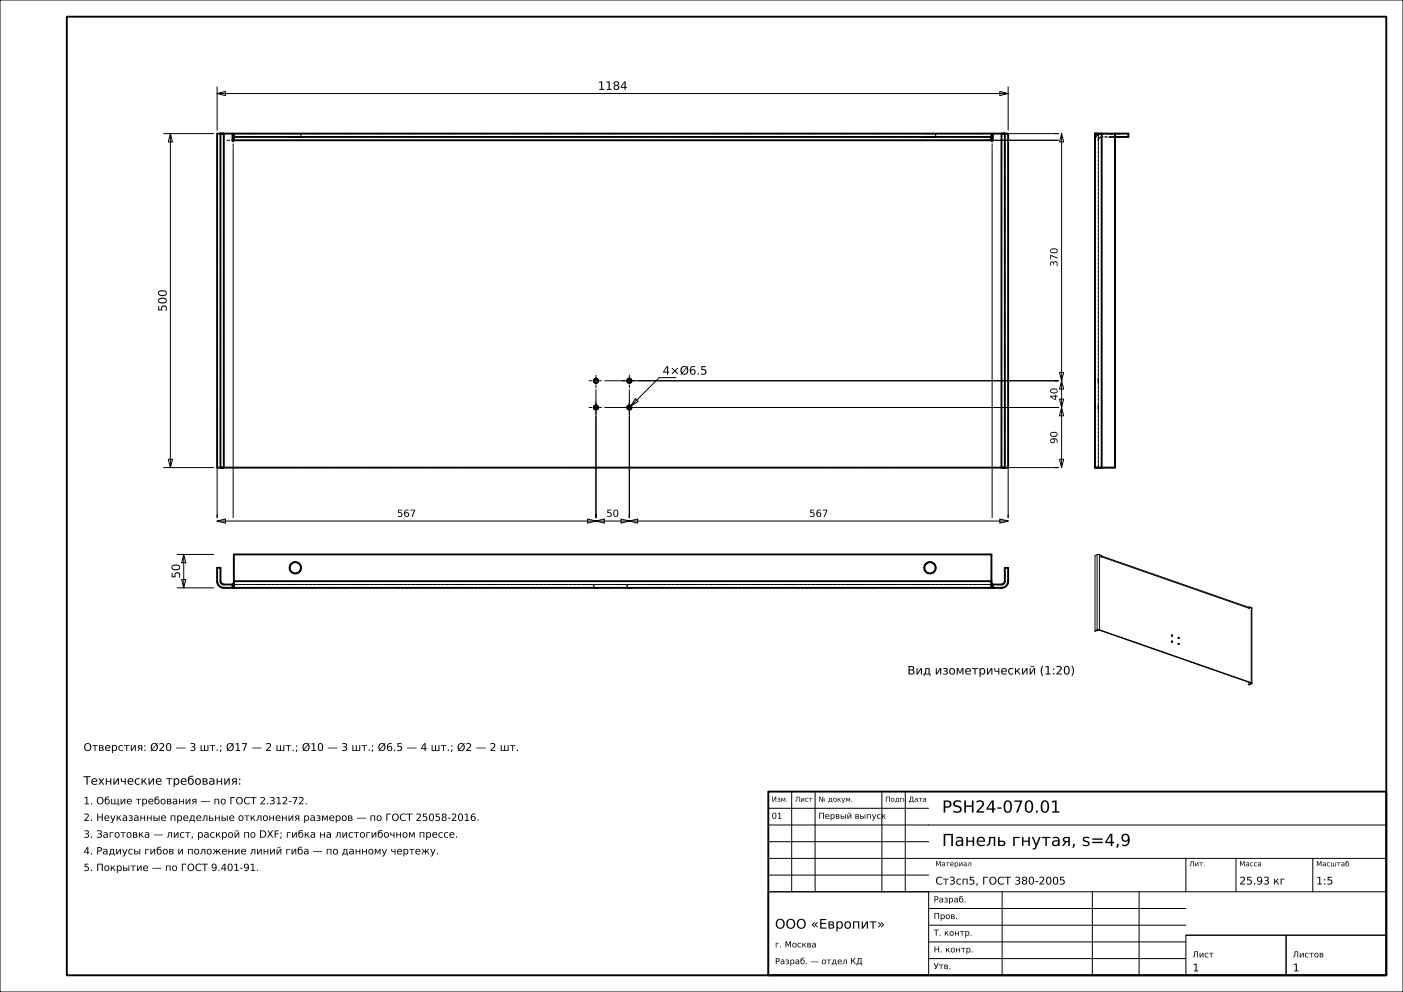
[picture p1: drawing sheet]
<svg xmlns="http://www.w3.org/2000/svg" width="420mm" height="297mm" viewBox="0 0 420 297" stroke-linecap="round" stroke-linejoin="round" font-family="sans-serif">
<g fill="none" stroke="#000" stroke-width=".3">
<path d="M0 0h420v297h-420zM49 40h15M51 40l.6 2.5h-1.2zM51 40v100M65 28l2.5-.6v1.2zM65 26v13M65 28h236.8M299.3 27.4l2.5 .6-2.5 .6zM301.8 26v13M301.8 40h15M317.8 40l.6 2.5h-1.2zM317.8 40v100"/>
<path d="M69.8 44.2v110.8M72 42h244.8M297 44.2v110.8M178.4 116.7v38.3M181 114h135.8M188.4 116.7v38.3M190.2 119.3l.9 .9-2.2 1.3zM202.3 113.1h-5l-8.4 8.4M317.2 119.5h1.2l-.6 2.5zM317.2 111.5h1.2l-.6 2.5zM317.8 114l.6 2.5h-1.2zM50.4 137.5h1.2l-.6 2.5z"/>
<path d="M181 122h135.8M317.2 137.5h1.2l-.6 2.5zM317.8 122l.6 2.5h-1.2zM49 140h15M65 156l2.5-.6v1.2zM65 140v15M65 156h236.8M175.9 155.4l2.5 .6-2.5 .6zM178.4 156l2.5-.6v1.2zM185.9 155.4l2.5 .6-2.5 .6zM188.4 156l2.5-.6v1.2zM299.3 155.4l2.5 .6-2.5 .6z"/>
<path d="M316.8 140h-15v15M53 176h11M53 166h11M54.4 173.5h1.2l-.6 2.5zM55 166l.6 2.5h-1.2zM55 166v10M328.4 166.1l-.6 .3v22.5M328.4 166.1v22.5M329.1 166l.5 .2v.5M329.1 166l-.7 .1M329.1 166v22.5M329.6 166.7h.1"/>
<path d="M329.7 166.7h.1M329.7 166.5l44.2 15.4M329.7 166.5v.1M329.7 166.6v.1M329.7 166.7l44.3 15.4M327.8 188.9l1.2-.3 45.4 15.9M328.4 188.6l-.6 .3M329.1 188.5l45.5 15.9M329.1 188.5l-.7 .1M350.7 192l.1 .1M350.7 190.2l.1 .1M350.8 192.1h.1"/>
<path d="M350.8 190.3v.1M350.8 192h-.1M350.8 190.2h-.1M350.8 192.1v.1M350.8 191.9h.1M350.8 191.9v.1M350.8 190.1h.1M350.8 190.1v.1M350.8 192.2h.1M350.8 190.4h.1M350.9 192.2h.1M350.9 190.4h.1"/>
<path d="M350.9 191.9v.1M350.9 190.1v.1M350.9 192l.1 .1M350.9 190.2l.1 .1M351 192.1h.1M351 190.3h.1M351 192.1l-.1 .1M351 190.3v.1M352.7 192.7v.1M352.7 190.9v.1M352.7 192.7h.1M352.7 190.9h.1"/>
<path d="M352.7 192.8h.1M352.7 191h.1M352.7 192.8l.1 .1M352.7 191l.1 .1M352.7 192.7l.1 .1M352.7 190.9l.1 .1M352.7 192.6h.1M352.7 192.6v.1M352.7 190.8h.1M352.7 190.8v.1M352.8 192.9h.1M352.8 191.1h.1"/>
<path d="M352.8 192.6l.1 .1M352.8 190.8l.1 .1M352.9 192.7v.1M352.9 190.9v.1M352.9 192.8h.1M352.9 191h.1M353 192.8l-.1 .1M353 191l-.1 .1M373.9 181.9l.1 .2M374 182.1v.1M374 182.2h.1M374.1 182.2h-.1"/>
<path d="M374.1 181.7l-.2 .2M374.1 181.7v.5M374.1 181.7l.5 .2M374.6 181.9l.2 .2v22.5M374.6 181.9v22.5M373.8 204.3v.7M374.4 204.5h.1M374.5 204.6l-.7 .4M374.5 204.5v.1M374.5 204.5h.1M374.5 204.6h.1M374.6 204.4l.2 .2"/>
<path d="M374.7 204.6l-.9 .4M374.8 204.6h-.1M374.8 204.6h.1M237 237v30M244 237v30M264 237v30M271 237v30M230 257h185M230 252h48M230 247h185M230 242h48M355 257v10"/>
<path d="M370 257v10M393 257v10M230 267h48v25h-48zM230 267h185M230 262h48M278 277h77M278 272h77M300 267v25M327 267v25M341 267v25M278 287h77M278 282h77"/>
<path d="M355 280h30v12h-30zM355 280h60M385 280h30v12h-30z"/>
</g>
<g fill="none" stroke="#000" stroke-width=".56">
<path d="M20 5h395v287h-395zM66 40v100M67 40v100M299.8 40v100M300.8 40v100M329.8 40v100M333.8 40v100h-6v-100h10v1h-4M70 42v-2h226.8v2M70 41h226.8M70 42l-.2 .2-.2-.2v-2h-4.6v100h236.8v-100h-4.6v2l-.2 .2-.2-.2M70 42h226.8M69.6 175v1"/>
<path d="M70 176v-10h226.8v10M70 175h-3l-.8-.4-.2-.6v-4h-1l.1 4.4 .7 1.2 1.2 .4h232.8l1.2-.4 .7-1.2 .1-4.4h-1v4l-.2 .6-.8 .4h-3M70 174h226.8M297.2 175v1M230 237h185v55h-185z"/>
<circle cx="178.4" cy="114" r=".65"/>
<circle cx="188.4" cy="114" r=".65"/>
<circle cx="178.4" cy="122" r=".65"/>
<circle cx="188.4" cy="122" r=".65"/>
<circle cx="88.4" cy="170" r="1.7"/>
<circle cx="278.4" cy="170" r="1.7"/>
</g>
<g fill="none" stroke="#000" stroke-width=".3" stroke-dasharray=".7 .5" stroke-linecap="butt">
<path d="M65 40h1M65 40h.1M65.1 40h.1M65.2 40h.1M65.3 40h.1M65.4 40h.2M65.6 40h.2M65.8 40h.1M65.9 40h.2M66 40v100M66.1 40h.2M66.3 40h.3"/>
<path d="M66.6 40h.2M66.8 40h.2M67 40h2.6M70 40h226.8M86.7 40h.2M86.9 40h-.2M86.9 40h.2M87.1 40h-.2M87.1 40h.2M87.3 40h-.2M87.3 40h.4M87.7 40h-.4"/>
<path d="M87.7 40h.3M88 40h-.3M88 40h.4M88.4 40h-.4M88.4 40h.4M88.8 40h-.4M88.8 40h.3M89.1 40h-.3M89.1 40h.4M89.5 40h-.4M89.5 40h.2M89.7 40h-.2"/>
<path d="M89.7 40h.2M89.9 40h-.2M89.9 40h.2M90.1 40h-.2M90.1 40v1M276.7 40h.2M276.9 40h-.2M276.9 40h.2M277.1 40h-.2M277.1 40h.2M277.3 40h-.2M277.3 40h.4"/>
<path d="M277.7 40h-.4M277.7 40h.3M278 40h-.3M278 40h.4M278.4 40h-.4M278.4 40h.4M278.8 40h-.4M278.8 40h.3M279.1 40h-.3M279.1 40h.4M279.5 40h-.4M279.5 40h.2"/>
<path d="M279.7 40h-.2M279.7 40h.2M279.9 40h-.2M279.9 40h.2M280.1 40h-.2M280.1 40v1M296.8 40v1M297.2 40v2M297.2 40h2.6M299.8 40h.2M300 40h.2M300.2 40h.3"/>
<path d="M300.5 40h.2M300.7 40h.2M300.8 40h1M300.9 40h.1M301 40h.2M301.2 40h.2M301.4 40h.1M301.5 40h.1M301.6 40h.1M301.7 40h.1M301.8 40v100M327.8 40v2"/>
<path d="M327.8 40h1M327.8 40h.1M327.9 40h.1M328 40h.1M328.1 40h.1M328.2 40h.2M328.4 40h.2M328.6 40h.1M328.7 40h.2M328.8 40h-1M328.8 40v100M328.8 40v2"/>
<path d="M328.8 40h.1M328.9 40h.1M328.9 40h.2M329 40h.1M329.1 40h.1M329.1 40h.3M329.2 40h.1M329.3 40h.1M329.4 40h.2M329.4 40h.1M329.5 40h.1M329.6 40h.2"/>
<path d="M329.6 40h.1M329.7 40h.1M329.8 40l-.4 .1M329.8 40h4M332.1 40h.2M332.2 40h-.1M332.3 40h-.1M332.3 40h.2M332.4 40h-.1M332.5 40h-.1M332.5 40h.2M332.6 40h-.1"/>
<path d="M332.7 40h-.1M332.7 40h.4M332.9 40h-.2M333.1 40h-.2M333.1 40h.3M333.2 40h-.1M333.4 40h-.2M333.4 40h.4M333.6 40h-.2M333.8 40h-.2M333.8 40h.4M333.8 40v100"/>
<path d="M334 40h-.2M334.2 40h.3M334.2 40h-.2M334.4 40h-.2M334.5 40h.4M334.5 40h-.1M334.7 40h-.2M334.9 40h.2M334.9 40h-.2M335 40h-.1M335.1 40h.2M335.1 40h-.1"/>
<path d="M335.2 40h-.1M335.3 40h.2M335.3 40h-.1M335.4 40h-.1M335.5 40h-.1M337.8 40h-8M69.6 42v-2M69.7 42.1l-.1-.1M69.8 42.2l-.1-.1M69.9 42.1l-.1 .1M70 42v-.2M70 41.8v-.2"/>
<path d="M70 41.6v-.3M70 41.3v-.2M70 41.1v-.2M70 40.9v-.1M70 40.8v-.2M70 40.6v-.2M70 40.4v-.1M70 40.3v-.1M70 40.2v-.1M70 40.1v-.1M70 41v-1M70 42l-.1 .1"/>
<path d="M86.7 41h.2M86.9 41h-.2M86.9 41h.2M87.1 41h-.2M87.1 41h.2M87.3 41h-.2M87.3 41h.4M87.7 41h-.4M87.7 41h.3M88 41h-.3M88 41h.4M88.4 41h-.4"/>
<path d="M88.4 41h.4M88.8 41h-.4M88.8 41h.3M89.1 41h-.3M89.1 41h.4M89.5 41h-.4M89.5 41h.2M89.7 41h-.2M89.7 41h.2M89.9 41h-.2M89.9 41h.2M90.1 41h-.2"/>
<path d="M276.7 41h.2M276.9 41h-.2M276.9 41h.2M277.1 41h-.2M277.1 41h.2M277.3 41h-.2M277.3 41h.4M277.7 41h-.4M277.7 41h.3M278 41h-.3M278 41h.4M278.4 41h-.4"/>
<path d="M278.4 41h.4M278.8 41h-.4M278.8 41h.3M279.1 41h-.3M279.1 41h.4M279.5 41h-.4M279.5 41h.2M279.7 41h-.2M279.7 41h.2M279.9 41h-.2M279.9 41h.2M280.1 41h-.2"/>
<path d="M296.8 40v.1M296.8 40.1v.1M296.8 40.2v.1M296.8 40.3v.1M296.8 40.4v.2M296.8 40.6v.2M296.8 40.8v.1M296.8 40.9v.2M296.8 41.1v.2M296.8 41.3v.3M296.8 41.6v.2M296.8 41.8v.2"/>
<path d="M296.8 41h-226.8M296.9 42.1l-.1-.1M297 42.2l-.1-.1M297.1 42.1l-.1 .1M297.2 42l-.1 .1M327.8 42l.1-.4M327.8 42v.1M327.8 42.1v.1M327.8 42.2v-.1M327.8 42.1v-.1M327.8 42v-2M327.9 41.6l.1-.5"/>
<path d="M327.9 41.6l-.1 .4M328 41.1l.2-.3M328 41.1l-.1 .5M328.2 40.8l.4-.4M328.2 40.8l-.2 .3M328.6 40.4l.3-.2M328.6 40.4l-.4 .4M328.8 42v-2M328.8 42v.1M328.8 42.1v.1M328.8 42.2v-.1M328.8 42.1v-.1"/>
<path d="M328.8 41.7v.3M328.9 40.2l.5-.1M328.9 40.2l-.3 .2M329 41.4l-.2 .3M329.2 41.2l-.2 .2M329.4 40.1l.4-.1M329.4 40.1l-.5 .1M329.5 41l-.3 .2M329.8 41h-.3M332.1 41h.1M332.2 41h.1M332.3 41h-.2"/>
<path d="M332.3 41h.1M332.4 41h.1M332.5 41h-.2M332.5 41h.1M332.6 41h.1M332.7 41h-.2M332.7 41h.2M332.9 41h.2M333.1 41h-.4M333.1 41h.1M333.2 41h.2M333.4 41h-.3"/>
<path d="M333.4 41h.2M333.6 41h.2M333.8 41h.2M333.8 41h-.4M333.8 41h-4M334 41h.2M334.2 41h.2M334.2 41h-.4M334.4 41h.1M334.5 41h.2M334.5 41h-.3M334.7 41h.2"/>
<path d="M334.9 41h.1M334.9 41h-.4M335 41h.1M335.1 41h.1M335.1 41h-.2M335.2 41h.1M335.3 41h.1M335.3 41h-.2M335.4 41h.1M335.5 41h-.2M337.8 41h-8M337.8 41v-1"/>
<path d="M177.8 114.1v-.2M177.8 113.9l.1-.3M177.9 114.4l-.1-.3M177.9 113.6l.2-.2M178.1 114.6l-.2-.2M178.1 113.4h.2M178.3 114.6h-.2M178.3 113.4h.3M178.6 114.6h-.3M178.6 113.4l.2 .1M178.8 114.5l-.2 .1M178.8 113.5l.2 .2"/>
<path d="M179 114.3l-.2 .2M179 113.7v.3M179 114v.3M187.8 114.1v-.2M187.8 113.9l.1-.3M187.9 114.4l-.1-.3M187.9 113.6l.2-.2M188.1 114.6l-.2-.2M188.1 113.4h.2M188.3 114.6h-.2M188.3 113.4h.3M188.6 114.6h-.3"/>
<path d="M188.6 113.4l.2 .1M188.8 114.5l-.2 .1M188.8 113.5l.2 .2M189 114.3l-.2 .2M189 113.7l.1 .3M189.1 114l-.1 .3M327.8 114v.1M327.8 114.1v.1M327.8 114.2v.1M327.8 114.3v.1M327.8 114.4v.1M327.8 114.5v.1"/>
<path d="M327.8 114.6v.1M327.8 114.7v-.1M327.8 114.6v-.1M327.8 114.5v-.1M327.8 114.4v-.1M327.8 114.3v-.2M327.8 114.1v-.1M327.8 114v-.1M327.8 113.9v-.2M327.8 113.7v-.1M327.8 113.6v-.1M327.8 113.5v-.1"/>
<path d="M327.8 113.4v-.1M327.8 113.3v.1M327.8 113.4v.1M327.8 113.5v.1M327.8 113.6v.1M327.8 113.7v.1M327.8 113.8v.1M327.8 113.9v.1M328.8 114v-.1M328.8 113.9v-.1M328.8 113.8v-.1M328.8 113.7v-.1"/>
<path d="M328.8 113.6v-.1M328.8 113.5v-.1M328.8 113.4v-.1M328.8 113.3v.1M328.8 113.4v.1M328.8 113.5v.1M328.8 113.6v.1M328.8 113.7v.2M328.8 113.9v.1M328.8 114v.1M328.8 114.1v.2M328.8 114.3v.1"/>
<path d="M328.8 114.4v.1M328.8 114.5v.1M328.8 114.6v.1M328.8 114.7v-.1M328.8 114.6v-.1M328.8 114.5v-.1M328.8 114.4v-.1M328.8 114.3v-.1M328.8 114.2v-.1M328.8 114.1v-.1M177.8 122.1v-.2M177.8 121.9l.1-.3"/>
<path d="M177.9 122.4l-.1-.3M177.9 121.6l.2-.2M178.1 122.6l-.2-.2M178.1 121.4h.2M178.3 122.6h-.2M178.3 121.4h.3M178.6 122.6h-.3M178.6 121.4l.2 .1M178.8 122.5l-.2 .1M178.8 121.5l.2 .2M179 122.3l-.2 .2M179 121.7v.3"/>
<path d="M179 122v.3M187.8 122.1v-.2M187.8 121.9l.1-.3M187.9 122.4l-.1-.3M187.9 121.6l.2-.2M188.1 122.6l-.2-.2M188.1 121.4h.2M188.3 122.6h-.2M188.3 121.4h.3M188.6 122.6h-.3M188.6 121.4l.2 .1M188.8 122.5l-.2 .1"/>
<path d="M188.8 121.5l.2 .2M189 122.3l-.2 .2M189 121.7l.1 .3M189.1 122l-.1 .3M327.8 122v.1M327.8 122.1v.1M327.8 122.2v.1M327.8 122.3v.1M327.8 122.4v.1M327.8 122.5v.1M327.8 122.6v.1M327.8 122.7v-.1"/>
<path d="M327.8 122.6v-.1M327.8 122.5v-.1M327.8 122.4v-.1M327.8 122.3v-.2M327.8 122.1v-.1M327.8 122v-.1M327.8 121.9v-.2M327.8 121.7v-.1M327.8 121.6v-.1M327.8 121.5v-.1M327.8 121.4v.1M327.8 121.5v.1"/>
<path d="M327.8 121.6v.1M327.8 121.7v.1M327.8 121.8v.1M327.8 121.9v.1M328.8 122v-.1M328.8 121.9v-.1M328.8 121.8v-.1M328.8 121.7v-.1M328.8 121.6v-.1M328.8 121.5v-.1M328.8 121.4v.1M328.8 121.5v.1"/>
<path d="M328.8 121.6v.1M328.8 121.7v.2M328.8 121.9v.1M328.8 122v.1M328.8 122.1v.2M328.8 122.3v.1M328.8 122.4v.1M328.8 122.5v.1M328.8 122.6v.1M328.8 122.7v-.1M328.8 122.6v-.1M328.8 122.5v-.1"/>
<path d="M328.8 122.4v-.1M328.8 122.3v-.1M328.8 122.2v-.1M328.8 122.1v-.1M65 140v-100M65.1 140h-.1M65.2 140h-.1M65.3 140h-.1M65.4 140h-.1M65.6 140h-.2M65.8 140h-.2M65.9 140h-.1"/>
<path d="M66 140h-1M66.1 140h-.2M66.3 140h-.2M66.6 140h-.3M66.8 140h-.2M67 140h-.2M299.8 140h-232.8M300 140h-.2M300.2 140h-.2M300.5 140h-.3M300.7 140h-.2M300.8 140v-100"/>
<path d="M300.9 140h-.2M301 140h-.1M301.2 140h-.2M301.4 140h-.2M301.5 140h-.1M301.6 140h-.1M301.7 140h-.1M301.8 140h-.1M301.8 140h-1M327.8 140v-100M327.8 140h1M327.9 140h-.1"/>
<path d="M328 140h-.1M328.1 140h-.1M328.2 140h-.1M328.4 140h-.2M328.6 140h-.2M328.7 140h-.1M328.8 140v-100M328.8 140h-1M328.8 140h.1M328.9 140h.1M328.9 140h-.2M329 140h.1"/>
<path d="M329.1 140h.1M329.1 140h-.2M329.2 140h.1M329.3 140h.1M329.4 140h-.3M329.4 140h.1M329.5 140h.1M329.6 140h-.2M329.6 140h.1M329.7 140h.1M329.8 140h4M329.8 140h-.2"/>
<path d="M333.8 140v-100M333.8 140h-4M65 174l.1 .4M65 170v4M65.1 174.4l.1 .5M65.2 174.9l.2 .3M65.4 175.2l.4 .4M65.8 175.6l.3 .2M66 174v-4M66 170h-1M66 174.3v-.3M66.1 175.8l.5 .1"/>
<path d="M66.2 174.6l-.2-.3M66.4 174.8l-.2-.2M66.6 175.9l.4 .1M66.7 175l-.3-.2M67 176h232.8M67 175h-.3M69.6 175v1M70 166v8M70 175v1M70 174v.1M70 174.1v.1M70 174.2v.1"/>
<path d="M70 174.3v.1M70 174.4v.1M70 174.5v.1M70 174.6v.1M70 174.7v.1M70 174.8v.1M70 174.9v.1M86.7 170l.1-.5M86.8 169.5l.1-.4M86.8 170.5l-.1-.5M86.9 169.1l.3-.3M86.9 170.9l-.1-.4"/>
<path d="M87.2 168.8l.4-.3M87.2 171.2l-.3-.3M87.6 168.5l.5-.2M87.6 171.5l-.4-.3M88.1 168.3h.4M88.1 171.7l-.5-.2M88.5 168.3l.5 .1M88.5 171.7h-.4M89 168.4l.4 .2M89 171.6l-.5 .1M89.4 168.6l.3 .3M89.4 171.4l-.4 .2"/>
<path d="M89.7 168.9l.3 .4M89.7 171.1l-.3 .3M90 169.3l.1 .5M90 170.7l-.3 .4M90.1 169.8v.4M90.1 170.2l-.1 .5M177.8 175v1M177.8 176h.1M177.8 175h.1M177.9 176h.1M177.9 176h-.1M177.9 175h.1"/>
<path d="M177.9 175h-.1M178 176h.1M178 176h-.1M178 175h.1M178 175h-.1M178.1 176h.2M178.1 176h-.1M178.1 175h.2M178.1 175h-.1M178.3 176h.1M178.3 176h-.2M178.3 175h.1"/>
<path d="M178.3 175h-.2M178.4 176h.1M178.4 176h-.1M178.4 175h.1M178.4 175h-.1M178.5 176h.2M178.5 176h-.1M178.5 175h.2M178.5 175h-.1M178.7 176h.1M178.7 176h-.2M178.7 175h.1"/>
<path d="M178.7 175h-.2M178.8 176h.1M178.8 176h-.1M178.8 175h.1M178.8 175h-.1M178.9 176h.1M178.9 176h-.1M178.9 175h.1M178.9 175h-.1M179 176h-.1M179 175h-.1M187.7 175v1"/>
<path d="M187.7 176h.1M187.7 175h.1M187.8 176h-.1M187.8 175h-.1M187.8 176h.1M187.8 175h.1M187.9 176h.1M187.9 176h-.1M187.9 175h.1M187.9 175h-.1M188 176h.1M188 176h-.1"/>
<path d="M188 175h.1M188 175h-.1M188.1 176h.2M188.1 176h-.1M188.1 175h.2M188.1 175h-.1M188.3 176h.1M188.3 176h-.2M188.3 175h.1M188.3 175h-.2M188.4 176h.1M188.4 176h-.1"/>
<path d="M188.4 175h.1M188.4 175h-.1M188.5 176h.2M188.5 176h-.1M188.5 175h.2M188.5 175h-.1M188.7 176h.1M188.7 176h-.2M188.7 175h.1M188.7 175h-.2M188.8 176h.1M188.8 176h-.1"/>
<path d="M188.8 175h.1M188.8 175h-.1M188.9 176h.1M188.9 176h-.1M188.9 175h.1M188.9 175h-.1M189 176h-.1M189 175h-.1M189 176h.1M189 175h.1M189.1 176h-.1M189.1 175h-.1"/>
<path d="M276.7 170l.1-.5M276.8 169.5l.1-.4M276.8 170.5l-.1-.5M276.9 169.1l.3-.3M276.9 170.9l-.1-.4M277.2 168.8l.4-.3M277.2 171.2l-.3-.3M277.6 168.5l.5-.2M277.6 171.5l-.4-.3M278.1 168.3h.4M278.1 171.7l-.5-.2M278.5 168.3l.5 .1"/>
<path d="M278.5 171.7h-.4M279 168.4l.4 .2M279 171.6l-.5 .1M279.4 168.6l.3 .3M279.4 171.4l-.4 .2M279.7 168.9l.3 .4M279.7 171.1l-.3 .3M280 169.3l.1 .5M280 170.7l-.3 .4M280.1 169.8v.4M280.1 170.2l-.1 .5M296.8 166v8"/>
<path d="M296.8 166h-226.8M296.8 174v.1M296.8 174.1v.1M296.8 174.2v.1M296.8 174.3v.1M296.8 174.4v.1M296.8 174.5v.1M296.8 174.6v.1M296.8 174.7v.1M296.8 174.8v.1M296.8 174.9v.1M296.8 175v1"/>
<path d="M296.8 175h-226.8M297.2 175v1M299.8 175h-232.8M299.8 176l.4-.1M299.8 175h.3M300.1 175l.3-.2M300.2 175.9l.5-.1M300.4 174.8l.2-.2M300.6 174.6l.2-.3M300.7 175.8l.3-.2M300.8 174.3v-.3M300.8 174v-4"/>
<path d="M300.8 170h1M301 175.6l.4-.4M301.4 175.2l.2-.3M301.6 174.9l.1-.5M301.7 174.4l.1-.4M301.8 174v-4"/>
</g>
<path d="M67.8 42h4M69.8 44v-4M295 42h4M297 44v-4M176.2 114h4.4M178.4 116.1v-4.3M186.3 114h4.2M188.4 116.1v-4.3M176.2 122h4.4M178.4 124.2v-4.3M186.3 122h4.2M188.4 124.2v-4.3" fill="none" stroke="#000" stroke-width=".3" stroke-dasharray="1.1 .4" stroke-linecap="butt"/>
<g font-size="5">
<text x="282" y="243.3">PSH24-070.01</text>
<text x="282" y="253.3">Панель гнутая, s=4,9</text>
</g>
<text font-size="4" x="232" y="278">ООО «Европит»</text>
<g font-size="3.5">
<text x="179" y="26.9">1184</text>
<text x="49.9" y="93.3" transform="rotate(-90 49.9 93.3)">500</text>
<text x="198.3" y="112.2">4×Ø6.5</text>
<text x="53.9" y="173.2" transform="rotate(-90 53.9 173.2)">50</text>
<text x="271.6" y="201.9">Вид изометрический (1:20)</text>
<text x="25" y="234.9">Технические требования:</text>
</g>
<g font-size="3.2">
<text x="25" y="224.8">Отверстия: Ø20 — 3 шт.; Ø17 — 2 шт.; Ø10 — 3 шт.; Ø6.5 — 4 шт.; Ø2 — 2 шт.</text>
<text x="280" y="264.8">Ст3сп5, ГОСТ 380-2005</text>
<text x="371" y="264.8">25.93 кг</text>
<text x="394" y="264.8">1:5</text>
<text x="357" y="290.8">1</text>
<text x="387" y="290.8">1</text>
</g>
<g font-size="3">
<text x="316.6" y="79.9" transform="rotate(-90 316.6 79.9)">370</text>
<text x="316.6" y="119.9" transform="rotate(-90 316.6 119.9)">40</text>
<text x="316.6" y="132.9" transform="rotate(-90 316.6 132.9)">90</text>
<text x="118.8" y="154.8">567</text>
<text x="181.5" y="154.8">50</text>
<text x="242.2" y="154.8">567</text>
<text x="25" y="240.8">1. Общие требования — по ГОСТ 2.312-72.</text>
<text x="25" y="245.8">2. Неуказанные предельные отклонения размеров — по ГОСТ 25058-2016.</text>
<text x="25" y="250.8">3. Заготовка — лист, раскрой по DXF; гибка на листогибочном прессе.</text>
<text x="25" y="255.8">4. Радиусы гибов и положение линий гиба — по данному чертежу.</text>
<text x="25" y="260.8">5. Покрытие — по ГОСТ 9.401-91.</text>
</g>
<g font-size="2.5">
<text x="231" y="245.1">01</text>
<text x="245" y="245.1">Первый выпуск</text>
<text x="279.5" y="270.2">Разраб.</text>
<text x="279.5" y="275.1">Пров.</text>
<text x="279.5" y="280.1">Т. контр.</text>
<text x="232" y="283.6">г. Москва</text>
<text x="279.5" y="285.1">Н. контр.</text>
<text x="357" y="286.6">Лист</text>
<text x="387" y="286.6">Листов</text>
<text x="232" y="288.7">Разраб. — отдел КД</text>
<text x="279.5" y="290.1">Утв.</text>
</g>
<g font-size="2.1">
<text x="231" y="240">Изм.</text>
<text x="238" y="240">Лист</text>
<text x="245" y="240">№ докум.</text>
<text x="265" y="240">Подп.</text>
<text x="272" y="240">Дата</text>
<text x="280" y="259.3">Материал</text>
<text x="356" y="259.3">Лит.</text>
<text x="371" y="259.3">Масса</text>
<text x="394" y="259.4">Масштаб</text>
</g>
</svg>
